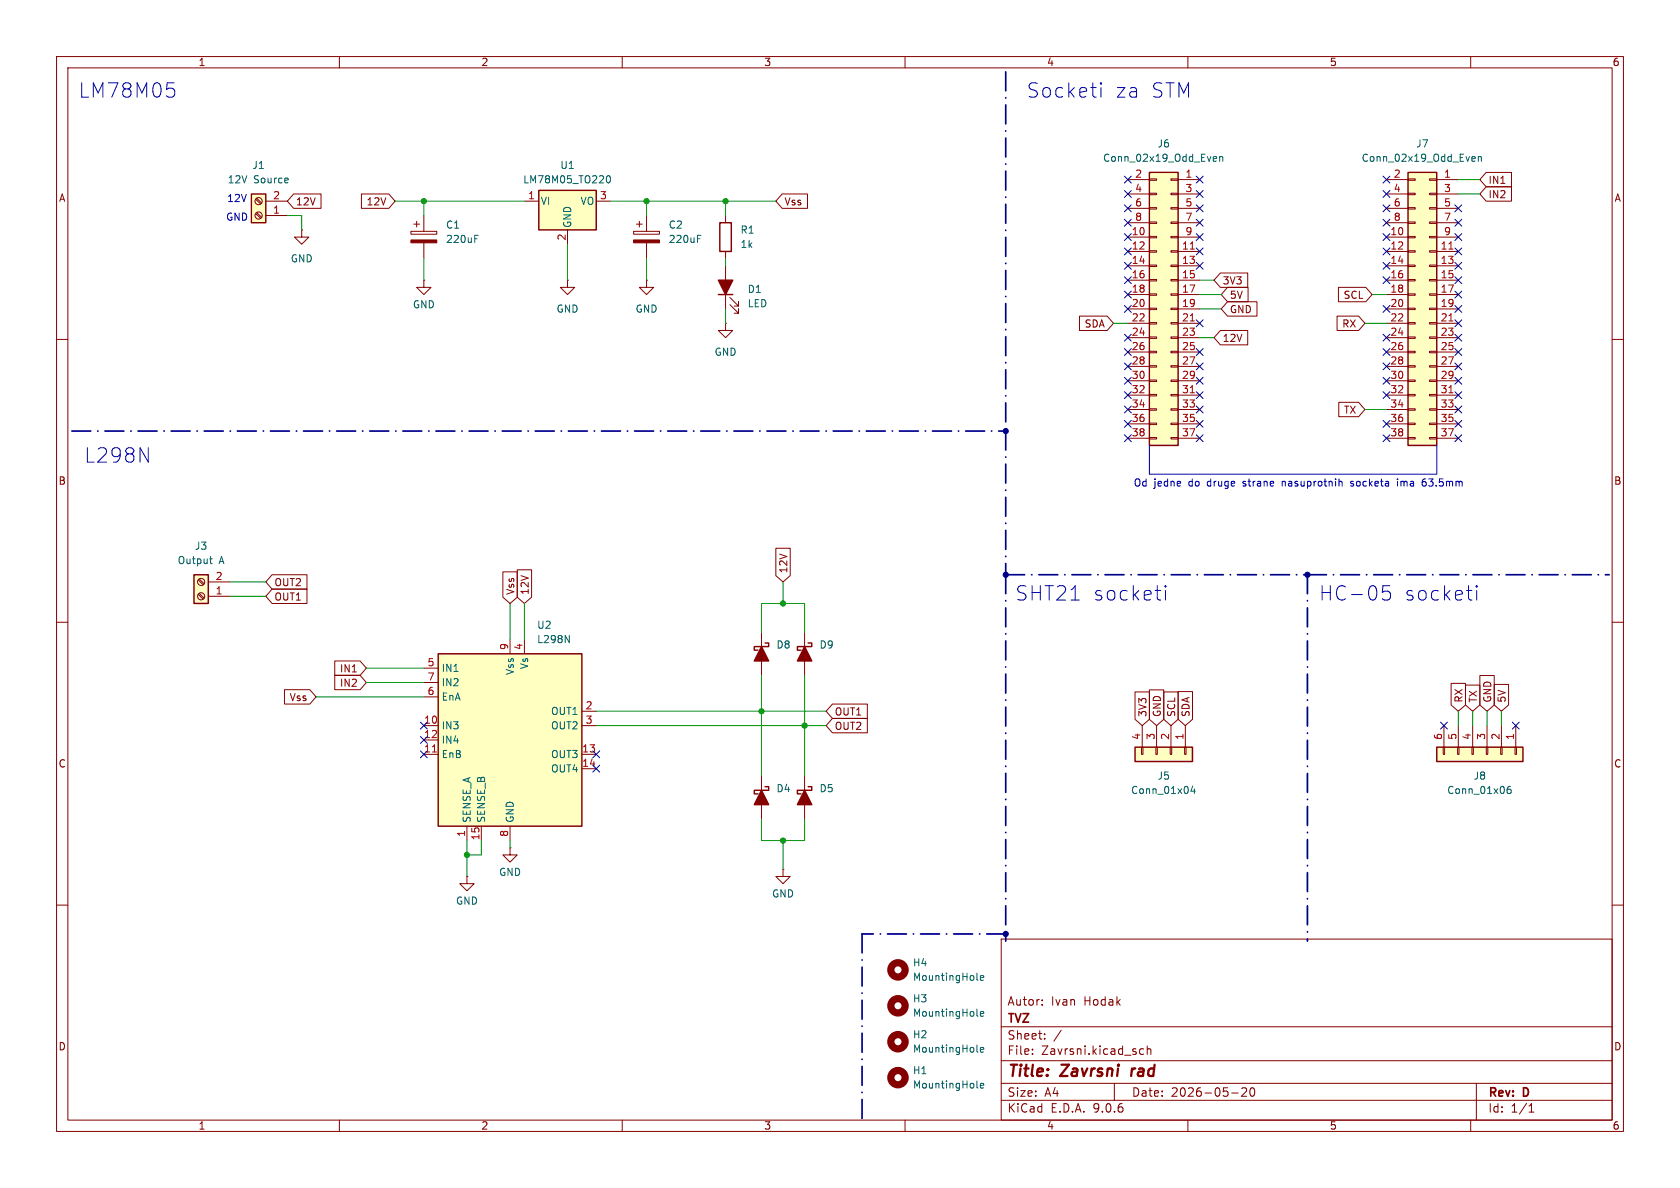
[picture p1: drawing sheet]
<svg xmlns="http://www.w3.org/2000/svg" width="297mm" height="210mm" viewBox="0 0 297 210" stroke-linecap="round" stroke-linejoin="round" font-family="sans-serif">
<g fill="none" stroke="#840000" stroke-width=".18">
<path d="M10 10h277v190h-277zM12 12h273v186h-273zM60 10v2M110 10v2M160 10v2M210 10v2M260 10v2M53.3 40.6v1.3h1.3l-1.3 1.3-1.2-1.3h1.2M53.3 40.6h.1M128.3 47v7.6M129 53.8l1.6 1.6v-.8v.8h-.8M129 52.6l1.6 1.5v-.8v.8h-.8"/>
<path d="M10 60h2M285 60h2M10 110h2M285 110h2M10 160h2M177 166h108v32h-108zM184.2 177.6v.1M184.2 176.8v.1M285 160h2M60 198v2M110 198v2M160 198v2"/>
<path d="M177 194.5h108M177 191.5h108M177 187.5h108M177 181.5h108M182.5 186.3v.1M182.5 185.5v.1M184.7 183.6v.1M184.7 182.8v.1M187.6 182.1l-1.3 2M197 191.5v3M202.2 185.5l-.5-.1-.2 .3v.4l.1 .2h.6M202.8 185.5l.2-.1 .4 .1 .1 .9"/>
<path d="M202.8 184.9v1.5M210 198v2M217.7 193.2h1.2M219.5 192.4l.6-.1 .2 .1 .1 .3-.9 1.1h.9M221.1 192.4l.2-.1a.81 .81 0 0 1 .6 .6 .81 .81 0 0 1-.3 .8l-.1 .1a.81 .81 0 0 1-.4-1.4zM260 198v2M261 191.5v6.5M270.3 196.6h.9M270.3 195.5l.4-.4v1.5"/>
</g>
<path d="M200.1 188.9l-.1 1.3" fill="none" stroke="#840000" stroke-width=".4"/>
<path d="M127 52.1h2.5" fill="none" stroke="#840000" stroke-width=".25"/>
<path d="M127 49.5h2.5l-1.2 2.6z" fill="#840000" stroke="#840000" stroke-width=".25"/>
<circle cx="158.7" cy="184.1" r="1.27" fill="none" stroke="#840000" stroke-width="1.3"/>
<path d="M172.7 185.8l.2 .2M173.3 185.6l.6-.1v-.3h-.4l-.2 .1 .1 .6h.5" fill="none" stroke="#006464" stroke-width=".18"/>
<path d="M34.3 101.6h2.5v5.1h-2.5z" fill="#ffffc2"/>
<path d="M34.3 101.6h2.5v5.1h-2.5z" fill="none" stroke="#840000" stroke-width=".25"/>
<g fill="none" stroke="#840000" stroke-width=".18">
<path d="M35.1 105.1l.8 .8M35.1 102.5l.8 .9M35.2 104.9l.9 .8M35.2 102.4l.9 .8M36.8 105.4h3.8M36.8 102.9h3.8"/>
<circle cx="35.6" cy="102.9" r=".63"/>
<circle cx="35.6" cy="105.4" r=".63"/>
</g>
<path d="M37 98.8h.5M37.2 98.4v1.1l.3 .1M172.7 192.2l.2 .1M173.3 191.9l.6-.1v-.2l-.4-.1-.2 .2 .1 .6h.5" fill="none" stroke="#006464" stroke-width=".18"/>
<circle cx="158.7" cy="190.5" r="1.27" fill="none" stroke="#840000" stroke-width="1.3"/>
<path d="M44.4 34.3h2.6v5.1h-2.6z" fill="#ffffc2"/>
<path d="M44.4 34.3h2.6v5.1h-2.6zM127.3 39.4h2v5.1h-2z" fill="none" stroke="#840000" stroke-width=".25"/>
<g fill="none" stroke="#840000" stroke-width=".18">
<path d="M45.2 37.8l.9 .8M45.2 35.2l.9 .9M45.4 37.6l.9 .8M45.4 35.1l.9 .8M47 38.1h3.8M47 35.6h3.8M128.3 38.1v1.3M128.3 44.5v1.2"/>
<circle cx="45.7" cy="35.6" r=".63"/>
<circle cx="45.7" cy="38.1" r=".63"/>
</g>
<path d="M95.2 33.7h10.2v6.9h-10.2z" fill="#ffffc2"/>
<path d="M95.2 33.7h10.2v6.9h-10.2z" fill="none" stroke="#840000" stroke-width=".25"/>
<path d="M92.7 35.6h2.5M105.4 35.6h2.5M100.3 49.5v1.3h1.3l-1.3 1.3-1.2-1.3h1.2M100.3 49.5h.1M100.3 40.6v2.6" fill="none" stroke="#840000" stroke-width=".18"/>
<path d="M107.2 31.5l.1-.3 .2-.1a.68 .68 0 0 1 .4 .6 .68 .68 0 0 1-.4 .6l-.2-.1-.1-.4" fill="none" stroke="#006464" stroke-width=".18"/>
<path d="M203.2 30.5h5.1v48.2h-5.1z" fill="#ffffc2"/>
<path d="M203.2 30.5h5.1v48.2h-5.1zM135.3 139.1h.6v.6h-2.6v.6h.7" fill="none" stroke="#840000" stroke-width=".25"/>
<g fill="none" stroke="#840000" stroke-width=".18">
<path d="M73.2 39.6h1M73.7 39.1v1M74.9 38.1v2.8M199.4 31.8h3.8M199.4 34.3h3.8M199.4 36.8h3.8M199.4 39.4h3.8M203.2 31.6h1.3v.3h-1.3zM203.2 34.2h1.3v.2h-1.3zM203.2 36.7h1.3v.3h-1.3zM203.2 39.2h1.3v.3h-1.3zM207 31.6h1.3v.3h-1.3z"/>
<path d="M207 34.2h1.3v.2h-1.3zM207 36.7h1.3v.3h-1.3zM207 39.2h1.3v.3h-1.3zM208.3 31.8h3.8M208.3 34.3h3.8M208.3 36.8h3.8M208.3 39.4h3.8M72.6 40.9h4.6v.5h-4.6zM74.9 49.5v1.3h1.3l-1.3 1.3-1.2-1.3h1.2M74.9 49.5h.1M74.9 42.9v2.8M199.4 41.9h3.8"/>
<path d="M199.4 44.5h3.8M199.4 47h3.8M199.4 49.5h3.8M199.4 52.1h3.8M199.4 54.6h3.8M199.4 57.2h3.8M199.4 59.7h3.8M203.2 41.8h1.3v.2h-1.3zM203.2 44.3h1.3v.3h-1.3zM203.2 46.9h1.3v.2h-1.3zM203.2 49.4h1.3v.3h-1.3zM203.2 51.9h1.3v.3h-1.3z"/>
<path d="M203.2 54.5h1.3v.2h-1.3zM203.2 57h1.3v.3h-1.3zM203.2 59.6h1.3v.2h-1.3zM207 41.8h1.3v.2h-1.3zM207 44.3h1.3v.3h-1.3zM207 46.9h1.3v.2h-1.3zM207 49.4h1.3v.3h-1.3zM207 51.9h1.3v.3h-1.3zM207 54.5h1.3v.2h-1.3zM207 57h1.3v.3h-1.3zM207 59.6h1.3v.2h-1.3zM208.3 41.9h3.8"/>
<path d="M208.3 44.5h3.8M208.3 47h3.8M208.3 49.5h3.8M208.3 52.1h3.8M208.3 54.6h3.8M208.3 57.2h3.8M208.3 59.7h3.8M199.4 62.2h3.8M199.4 64.8h3.8M199.4 67.3h3.8M199.4 69.9h3.8M199.4 72.4h3.8"/>
<path d="M199.4 74.9h3.8M199.4 77.5h3.8M203.2 62.1h1.3v.3h-1.3zM203.2 64.6h1.3v.3h-1.3zM203.2 67.2h1.3v.2h-1.3zM203.2 69.7h1.3v.3h-1.3zM203.2 72.3h1.3v.2h-1.3zM203.2 74.8h1.3v.3h-1.3zM203.2 77.3h1.3v.3h-1.3zM207 62.1h1.3v.3h-1.3zM207 64.6h1.3v.3h-1.3zM207 67.2h1.3v.2h-1.3z"/>
<path d="M207 69.7h1.3v.3h-1.3zM207 72.3h1.3v.2h-1.3zM207 74.8h1.3v.3h-1.3zM207 77.3h1.3v.3h-1.3zM208.3 62.2h3.8M208.3 64.8h3.8M208.3 67.3h3.8M208.3 69.9h3.8M208.3 72.4h3.8M208.3 74.9h3.8M208.3 77.5h3.8M134.6 137.2v7.6"/>
</g>
<path d="M210.4 44h.8M210.4 56.7h.8M210.4 69.4h.8" fill="none" stroke="#a90000" stroke-width=".18"/>
<path d="M214.7 27.7h.3l.1 .3-.6 .1M215 28.5h-.3M215.6 27.8l.2-.1h.3l.1 .8M215.6 27.7v.8M83.9 42.2h.5M83.9 41.6h.6" fill="none" stroke="#006464" stroke-width=".18"/>
<path d="M72.6 42.4h4.6v.5h-4.6z" fill="#840000" stroke="#840000" stroke-width=".18"/>
<path d="M134.6 139.7l1.3 2.5h-2.6z" fill="#840000" stroke="#840000" stroke-width=".25"/>
<path d="M200.7 132.1h10.1v2.5h-10.1z" fill="#ffffc2"/>
<path d="M142.9 139.1h.6v.6h-2.5v.6h.6M200.7 132.1h10.1v2.5h-10.1z" fill="none" stroke="#840000" stroke-width=".25"/>
<g fill="none" stroke="#840000" stroke-width=".18">
<path d="M142.2 137.2v7.6M201.8 132.1h.3v1.3h-.3zM201.9 128.3v3.8M204.3 132.1h.3v1.3h-.3zM204.5 128.3v3.8M206.9 132.1h.2v1.3h-.2zM207 128.3v3.8M209.4 132.1h.3v1.3h-.3zM209.5 128.3v3.8M82.5 154.9v1.3h1.3l-1.3 1.3-1.2-1.3h1.2M82.5 154.9h.1M90.2 149.9v1.2h1.2l-1.2 1.3-1.3-1.3h1.3"/>
<path d="M90.2 149.9h.1M138.4 153.7v1.2h1.3l-1.3 1.3-1.2-1.3h1.2M138.4 153.7h.1"/>
</g>
<path d="M210.9 138.9l-.4 1h.8M211.2 139.4v.9M172.7 179.5l.2 .1M172.7 173.1l.2 .2M173.3 179.2l.6-.1v-.2l-.4-.1-.2 .2 .1 .6h.5M173.3 172.9l.6-.1v-.3h-.4l-.2 .1 .1 .6h.5" fill="none" stroke="#006464" stroke-width=".18"/>
<g fill="none" stroke="#840000" stroke-width="1.3">
<circle cx="158.7" cy="171.4" r="1.27"/>
<circle cx="158.7" cy="177.8" r="1.27"/>
</g>
<path d="M142.2 139.7l1.3 2.5h-2.5z" fill="#840000" stroke="#840000" stroke-width=".25"/>
<path d="M77.5 115.6h25.4v30.5h-25.4z" fill="#ffffc2"/>
<path d="M77.5 115.6h25.4v30.5h-25.4z" fill="none" stroke="#840000" stroke-width=".25"/>
<g fill="none" stroke="#840000" stroke-width=".18">
<path d="M74.9 118.1h2.6M90.2 113v2.6M92.7 113v2.6M74.9 120.7h2.6M74.9 123.2h2.6M74.9 128.3h2.6M74.9 130.8h2.6M74.9 133.4h2.6M102.9 128.3h2.5M102.9 133.4h2.5M102.9 125.7h2.5M102.9 135.9h2.5"/>
<path d="M82.5 146.1v2.5M85.1 146.1v2.5M90.2 146.1v2.5"/>
</g>
<path d="M76.4 132.9h.8" fill="none" stroke="#a90000" stroke-width=".18"/>
<path d="M99.9 112.3l.7 1.3v-1.3" fill="none" stroke="#006464" stroke-width=".18"/>
<path d="M248.9 30.5h5.1v48.2h-5.1z" fill="#ffffc2"/>
<path d="M248.9 30.5h5.1v48.2h-5.1zM142.9 113.7h.6v.6h-2.5v.6h.6" fill="none" stroke="#840000" stroke-width=".25"/>
<g fill="none" stroke="#840000" stroke-width=".18">
<path d="M245.1 31.8h3.8M245.1 34.3h3.8M245.1 36.8h3.8M245.1 39.4h3.8M248.9 31.6h1.3v.3h-1.3zM248.9 34.2h1.3v.2h-1.3zM248.9 36.7h1.3v.3h-1.3zM248.9 39.2h1.3v.3h-1.3zM252.7 31.6h1.3v.3h-1.3zM252.7 34.2h1.3v.2h-1.3zM252.7 36.7h1.3v.3h-1.3zM252.7 39.2h1.3v.3h-1.3z"/>
<path d="M254 31.8h3.8M254 34.3h3.8M254 36.8h3.8M254 39.4h3.8M114.3 49.5v1.3h1.3l-1.3 1.3-1.3-1.3h1.3M114.3 49.5h.1M128.3 57.2v1.2h1.2l-1.2 1.3-1.3-1.3h1.3M128.3 57.2h.1M245.1 41.9h3.8M245.1 44.5h3.8M245.1 47h3.8M245.1 49.5h3.8"/>
<path d="M245.1 52.1h3.8M245.1 54.6h3.8M245.1 57.2h3.8M245.1 59.7h3.8M248.9 41.8h1.3v.2h-1.3zM248.9 44.3h1.3v.3h-1.3zM248.9 46.9h1.3v.2h-1.3zM248.9 49.4h1.3v.3h-1.3zM248.9 51.9h1.3v.3h-1.3zM248.9 54.5h1.3v.2h-1.3zM248.9 57h1.3v.3h-1.3zM248.9 59.6h1.3v.2h-1.3z"/>
<path d="M252.7 41.8h1.3v.2h-1.3zM252.7 44.3h1.3v.3h-1.3zM252.7 46.9h1.3v.2h-1.3zM252.7 49.4h1.3v.3h-1.3zM252.7 51.9h1.3v.3h-1.3zM252.7 54.5h1.3v.2h-1.3zM252.7 57h1.3v.3h-1.3zM252.7 59.6h1.3v.2h-1.3zM254 41.9h3.8M254 44.5h3.8M254 47h3.8M254 49.5h3.8"/>
<path d="M254 52.1h3.8M254 54.6h3.8M254 57.2h3.8M254 59.7h3.8M245.1 62.2h3.8M245.1 64.8h3.8M245.1 67.3h3.8M245.1 69.9h3.8M245.1 72.4h3.8M245.1 74.9h3.8M245.1 77.5h3.8M248.9 62.1h1.3v.3h-1.3z"/>
<path d="M248.9 64.6h1.3v.3h-1.3zM248.9 67.2h1.3v.2h-1.3zM248.9 69.7h1.3v.3h-1.3zM248.9 72.3h1.3v.2h-1.3zM248.9 74.8h1.3v.3h-1.3zM248.9 77.3h1.3v.3h-1.3zM252.7 62.1h1.3v.3h-1.3zM252.7 64.6h1.3v.3h-1.3zM252.7 67.2h1.3v.2h-1.3zM252.7 69.7h1.3v.3h-1.3zM252.7 72.3h1.3v.2h-1.3zM252.7 74.8h1.3v.3h-1.3z"/>
<path d="M252.7 77.3h1.3v.3h-1.3zM254 62.2h3.8M254 64.8h3.8M254 67.3h3.8M254 69.9h3.8M254 72.4h3.8M254 74.9h3.8M254 77.5h3.8M142.2 111.8v7.6"/>
</g>
<path d="M256.1 44h.8M256.1 56.7h.8M256.1 69.4h.8" fill="none" stroke="#a90000" stroke-width=".18"/>
<path d="M260.4 27.7h.3l.1 .3-.6 .1M260.7 28.5h-.3M261.3 27.8l.2-.1h.3l.1 .8M261.3 27.7v.8" fill="none" stroke="#006464" stroke-width=".18"/>
<path d="M142.2 114.3l1.3 2.5h-2.5z" fill="#840000" stroke="#840000" stroke-width=".25"/>
<path d="M254 132.1h15.2v2.5h-15.2z" fill="#ffffc2"/>
<path d="M135.3 113.7h.6v.6h-2.6v.6h.7M254 132.1h15.2v2.5h-15.2z" fill="none" stroke="#840000" stroke-width=".25"/>
<g fill="none" stroke="#840000" stroke-width=".18">
<path d="M51.9 34.3h4.9v2.5h-4.9l-1.1-1.2zM63.9 34.3h4.8l1.1 1.3-1.1 1.2h-4.8zM112.5 39.6h1M113 39.1v1M114.3 38.1v2.8M138.3 34.3h4.5v2.5h-4.5l-1.1-1.2zM262.7 33h4.5v2.6h-4.5l-1.1-1.3zM262.7 30.5h4.5v2.5h-4.5l-1.1-1.2zM112 40.9h4.6v.5h-4.6zM114.3 42.9v2.8M190.8 55.9h4.9l1.1 1.3-1.1 1.2h-4.9zM215.7 48.3h4.9v2.5h-4.9l-1.1-1.3z"/>
<path d="M215.7 58.4h4.9v2.6h-4.9l-1.1-1.3zM217 50.8h3.6v2.5h-3.6l-1.1-1.2zM217 53.3h5.2v2.6h-5.2l-1.1-1.3zM236.4 55.9h3.8l1.1 1.3-1.1 1.2h-3.8zM236.6 50.8h4.9l1.1 1.3-1.1 1.2h-4.9zM236.7 71.1h3.5l1.1 1.3-1.1 1.3h-3.5zM137.2 96.9h2.5v4.9l-1.3 1.1-1.2-1.1zM48.1 101.6h6.2v2.5h-6.2l-1.1-1.2zM48.1 104.1h6.2v2.6h-6.2l-1.1-1.3zM59.2 119.4h4.5l1.1 1.3-1.1 1.2h-4.5zM59.2 116.8h4.5l1.1 1.3-1.1 1.3h-4.5zM88.9 101.1h2.5v4.5l-1.2 1.1-1.3-1.1z"/>
<path d="M91.4 100.7h2.6v4.9l-1.3 1.1-1.3-1.1zM134.6 111.8v7.6M261.6 119.4h2.6v5.2l-1.3 1.1-1.3-1.1zM50.3 121.9h4.5l1.1 1.3-1.1 1.3h-4.5zM147.2 127h6.1v2.5h-6.1l-1.2-1.2zM147.2 124.5h6.1v2.5h-6.1l-1.2-1.3zM200.7 122.3h2.5v4.9l-1.3 1.1-1.2-1.1zM203.2 122h2.5v5.2l-1.2 1.1-1.3-1.1zM205.7 122.3h2.6v4.9l-1.3 1.1-1.3-1.1zM208.3 122.3h2.5v4.9l-1.3 1.1-1.2-1.1zM255.1 132.1h.3v1.3h-.3zM255.3 128.3v3.8"/>
<path d="M256.5 120.8h2.6v3.8l-1.3 1.1-1.3-1.1zM257.7 132.1h.2v1.3h-.2zM257.8 128.3v3.8M259.1 121.1h2.5v3.5l-1.3 1.1-1.2-1.1zM260.2 132.1h.3v1.3h-.3zM260.3 128.3v3.8M262.8 132.1h.2v1.3h-.2zM262.9 128.3v3.8M264.2 121h2.5v3.6l-1.3 1.1-1.2-1.1zM265.3 132.1h.3v1.3h-.3zM265.4 128.3v3.8M267.8 132.1h.3v1.3h-.3z"/>
<path d="M268 128.3v3.8"/>
</g>
<path d="M123.3 42.2h.4M123.3 41.6h.6M267 139l-.3 .1a.86 .86 0 0 0 0 1.2l.4-.1 .1-.5-.3-.2-.4 .1-.1 .1" fill="none" stroke="#006464" stroke-width=".18"/>
<path d="M134.6 114.3l1.3 2.5h-2.6z" fill="#840000" stroke="#840000" stroke-width=".25"/>
<path d="M112 42.4h4.6v.5h-4.6z" fill="#840000" stroke="#840000" stroke-width=".18"/>
<g fill="none" stroke="#0000c2" stroke-width=".18">
<path d="M29.6 14.6h1.2M30.6 15.7l.3 .4v.6l-.3 .4M194.6 14.6v.3M194.6 15.5v1.7M194.6 14.6l-.1 .2 .1 .1M194.6 14.6l.2 .2-.2 .1M203.2 78.7v5.1h50.8v-5.1M226.7 85.1v.8M226.9 85.1l-.2 .1M236.9 85.1l.4 .2v.6M238.8 85.9h.3M239.1 85.1l-.3 .2v.1l.3 .1"/>
<path d="M247.1 84.7v.1M247.1 85.1v.8M251.5 85.3l.4-.2 .2 .3-.1 .5h-.3l-.2-.1M252 84.7h-.3l-.2 .3M206 103.5v.3M206 104.4v1.7M206 103.5l-.1 .2 .1 .1M206 103.5l.2 .2-.2 .1M245.7 103.5h-1.2l-.1 1.2 .3-.2 .9 .1 .2 .4-.1 .8-.4 .3h-.6l-.3-.3M261.1 103.5v.3M261.1 104.4v1.7M261.1 103.5l-.2 .2 .2 .1"/>
<path d="M261.1 103.5l.1 .2-.1 .1"/>
</g>
<path d="M177.8 12.7v63.5M12.7 76.2h165.1M177.8 76.2v25.4M177.8 101.6v63.5M177.8 101.6h53.3M231.1 101.6h53.4M231.1 101.6v64.8M152.4 165.1v33M177.8 165.1h-25.4M177.8 165.1v1.3" fill="none" stroke="#000084" stroke-width=".3" stroke-dasharray="3.4 1.2 .1 1.2"/>
<g fill="none" stroke="#009600" stroke-width=".18">
<path d="M50.8 38.1h2.5v2.5M69.8 35.6h22.9M74.9 35.6v2.5M107.9 35.6h29.3M114.3 35.6v2.5M128.3 35.6v2.5M257.8 34.3h3.8M257.8 31.8h3.8M74.9 45.7v3.8M100.3 43.2v6.3M114.3 45.7v3.8M128.3 45.7v1.3"/>
<path d="M128.3 54.6v2.6M196.8 57.2h2.6M212.1 54.6h3.8M212.1 52.1h3.8M212.1 49.5h2.5M212.1 59.7h2.5M241.3 57.2h3.8M242.6 52.1h2.5M241.3 72.4h3.8M40.6 102.9h6.4M40.6 105.4h6.4M64.8 118.1h10.1"/>
<path d="M90.2 106.7v6.3M92.7 106.7v6.3M134.6 111.8v-5.1h7.6v5.1M134.6 119.4v17.8M138.4 102.9v3.8M142.2 119.4v17.8M55.9 123.2h19M64.8 120.7h10.1M105.4 125.7h40.6M105.4 128.3h40.6M257.8 125.7v2.6M260.3 125.7v2.6"/>
<path d="M262.9 125.7v2.6M265.4 125.7v2.6M82.5 148.6v6.3M85.1 148.6v2.5h-2.6M90.2 148.6v1.3M134.6 144.8v3.8h7.6v-3.8M138.4 148.6v5.1"/>
</g>
<g fill="none" stroke="#000084" stroke-width=".18">
<path d="M198.8 31.1l1.2 1.3M198.8 36.2l1.2 1.2M198.8 38.8l1.2 1.2M198.8 33.7l1.2 1.2M200 31.1l-1.2 1.3M200 36.2l-1.2 1.2M200 38.8l-1.2 1.2M200 33.7l-1.2 1.2M211.5 33.7l1.2 1.2M211.5 36.2l1.2 1.2M211.5 31.1l1.2 1.3M211.5 38.8l1.2 1.2"/>
<path d="M212.7 33.7l-1.2 1.2M212.7 36.2l-1.2 1.2M212.7 31.1l-1.2 1.3M212.7 38.8l-1.2 1.2M244.5 38.8l1.2 1.2M244.5 36.2l1.2 1.2M244.5 31.1l1.2 1.3M244.5 33.7l1.2 1.2M245.7 36.2l-1.2 1.2M245.7 38.8l-1.2 1.2M245.7 31.1l-1.2 1.3M245.7 33.7l-1.2 1.2"/>
<path d="M257.2 38.8l1.2 1.2M257.2 36.2l1.2 1.2M258.4 36.2l-1.2 1.2M258.4 38.8l-1.2 1.2M198.8 59.1l1.2 1.2M198.8 51.5l1.2 1.2M198.8 43.8l1.2 1.3M198.8 54l1.2 1.2M198.8 48.9l1.2 1.2M198.8 41.3l1.2 1.2M198.8 46.4l1.2 1.2M200 46.4l-1.2 1.2"/>
<path d="M200 48.9l-1.2 1.2M200 43.8l-1.2 1.3M200 51.5l-1.2 1.2M200 59.1l-1.2 1.2M200 54l-1.2 1.2M200 41.3l-1.2 1.2M211.5 56.5l1.2 1.3M211.5 41.3l1.2 1.2M211.5 43.8l1.2 1.3M211.5 46.4l1.2 1.2M212.7 56.5l-1.2 1.3M212.7 41.3l-1.2 1.2"/>
<path d="M212.7 43.8l-1.2 1.3M212.7 46.4l-1.2 1.2M244.5 41.3l1.2 1.2M244.5 59.1l1.2 1.2M244.5 46.4l1.2 1.2M244.5 54l1.2 1.2M244.5 48.9l1.2 1.2M244.5 43.8l1.2 1.3M245.7 41.3l-1.2 1.2M245.7 59.1l-1.2 1.2M245.7 46.4l-1.2 1.2M245.7 54l-1.2 1.2"/>
<path d="M245.7 48.9l-1.2 1.2M245.7 43.8l-1.2 1.3M257.2 51.5l1.2 1.2M257.2 59.1l1.2 1.2M257.2 43.8l1.2 1.3M257.2 48.9l1.2 1.2M257.2 46.4l1.2 1.2M257.2 54l1.2 1.2M257.2 56.5l1.2 1.3M257.2 41.3l1.2 1.2M258.4 48.9l-1.2 1.2M258.4 46.4l-1.2 1.2"/>
<path d="M258.4 41.3l-1.2 1.2M258.4 43.8l-1.2 1.3M258.4 51.5l-1.2 1.2M258.4 54l-1.2 1.2M258.4 56.5l-1.2 1.3M258.4 59.1l-1.2 1.2M198.8 64.2l1.2 1.2M198.8 66.7l1.2 1.2M198.8 69.2l1.2 1.3M198.8 74.3l1.2 1.2M198.8 71.8l1.2 1.2M198.8 61.6l1.2 1.2"/>
<path d="M198.8 76.9l1.2 1.2M200 76.9l-1.2 1.2M200 69.2l-1.2 1.3M200 74.3l-1.2 1.2M200 64.2l-1.2 1.2M200 66.7l-1.2 1.2M200 71.8l-1.2 1.2M200 61.6l-1.2 1.2M211.5 69.2l1.2 1.3M211.5 71.8l1.2 1.2M211.5 64.2l1.2 1.2M211.5 61.6l1.2 1.2"/>
<path d="M211.5 66.7l1.2 1.2M211.5 76.9l1.2 1.2M211.5 74.3l1.2 1.2M212.7 69.2l-1.2 1.3M212.7 71.8l-1.2 1.2M212.7 64.2l-1.2 1.2M212.7 76.9l-1.2 1.2M212.7 66.7l-1.2 1.2M212.7 61.6l-1.2 1.2M212.7 74.3l-1.2 1.2M244.5 61.6l1.2 1.2M244.5 76.9l1.2 1.2"/>
<path d="M244.5 74.3l1.2 1.2M244.5 64.2l1.2 1.2M244.5 66.7l1.2 1.2M244.5 69.2l1.2 1.3M245.7 61.6l-1.2 1.2M245.7 64.2l-1.2 1.2M245.7 66.7l-1.2 1.2M245.7 69.2l-1.2 1.3M245.7 76.9l-1.2 1.2M245.7 74.3l-1.2 1.2M257.2 66.7l1.2 1.2M257.2 64.2l1.2 1.2"/>
<path d="M257.2 76.9l1.2 1.2M257.2 71.8l1.2 1.2M257.2 74.3l1.2 1.2M257.2 69.2l1.2 1.3M257.2 61.6l1.2 1.2M258.4 64.2l-1.2 1.2M258.4 61.6l-1.2 1.2M258.4 76.9l-1.2 1.2M258.4 66.7l-1.2 1.2M258.4 71.8l-1.2 1.2M258.4 74.3l-1.2 1.2M258.4 69.2l-1.2 1.3"/>
<path d="M74.3 127.7l1.2 1.2M74.3 130.2l1.2 1.2M74.3 132.7l1.2 1.3M75.5 127.7l-1.2 1.2M75.5 130.2l-1.2 1.2M75.5 132.7l-1.2 1.3M104.8 135.3l1.2 1.2M104.8 132.7l1.2 1.3M106 132.7l-1.2 1.3M106 135.3l-1.2 1.2M254.7 127.7l1.2 1.2M255.9 127.7l-1.2 1.2"/>
<path d="M267.4 127.7l1.2 1.2M268.6 127.7l-1.2 1.2"/>
</g>
<g fill="#009600" stroke="#009600" stroke-width=".18">
<circle cx="74.9" cy="35.6" r=".46"/>
<circle cx="138.4" cy="106.7" r=".46"/>
<circle cx="114.3" cy="35.6" r=".46"/>
<circle cx="128.3" cy="35.6" r=".46"/>
<circle cx="134.6" cy="125.7" r=".46"/>
<circle cx="142.2" cy="128.3" r=".46"/>
<circle cx="82.5" cy="151.1" r=".46"/>
<circle cx="138.4" cy="148.6" r=".46"/>
</g>
<g fill="#000084" stroke="#000084" stroke-width=".18">
<circle cx="177.8" cy="101.6" r=".46"/>
<circle cx="231.1" cy="101.6" r=".46"/>
<circle cx="177.8" cy="76.2" r=".46"/>
<circle cx="177.8" cy="165.1" r=".46"/>
</g>
<g font-size="3.5" fill="#0000c2">
<text x="13.9" y="17.5">LM78M05</text>
<text x="181.5" y="17.5">Socketi</text>
<text x="197.2" y="17.5">za</text>
<text x="203.4" y="17.5">STM</text>
<text x="14.9" y="82">L298N</text>
<text x="179.5" y="106.4">SHT21</text>
<text x="193.2" y="106.4">socketi</text>
<text x="233.1" y="106.4">HC-05</text>
<text x="248.2" y="106.4">socketi</text>
</g>
<g font-size="2.8" fill="#840000">
<text x="178" y="190.9">Title:</text>
<text x="187.7" y="190.9">Zavrsni</text>
<text x="200.8" y="190.9">rad</text>
</g>
<g font-size="2.1" fill="#840000">
<text x="178" y="178">Autor:</text>
<text x="185.8" y="178">Ivan</text>
<text x="191.7" y="178">Hodak</text>
<text x="178" y="184">Sheet:</text>
<text x="178" y="181.2">TVZ</text>
<text x="178" y="186.7">File:</text>
<text x="184.1" y="186.7">Zavrsni.kicad_sch</text>
<text x="178" y="196.9">KiCad</text>
<text x="178" y="194.1">Size:</text>
<text x="184.7" y="194.1">A4</text>
<text x="185.7" y="196.9">E.D.A.</text>
<text x="193.3" y="196.9">9.0.6</text>
<text x="200" y="194.1">Date:</text>
<text x="207" y="194.1">2026-05-20</text>
<text x="263" y="194.3">Rev:</text>
<text x="263" y="196.9">Id:</text>
<text x="267.1" y="196.9">1/1</text>
<text x="269.4" y="194.3">D</text>
</g>
<g font-size="1.8" fill="#840000">
<text x="35" y="11.9">1</text>
<text x="85" y="11.9">2</text>
<text x="135" y="11.9">3</text>
<text x="185" y="11.9">4</text>
<text x="235" y="11.9">5</text>
<text x="285" y="11.9">6</text>
<text x="10.3" y="35.9">A</text>
<text x="263" y="35.2">IN2</text>
<text x="263" y="32.7">IN1</text>
<text x="285.3" y="35.9">A</text>
<text x="52.2" y="36.5">12V</text>
<text x="64.7" y="36.5">12V</text>
<text x="138.6" y="36.5">Vss</text>
<text x="216.1" y="50.5">3V3</text>
<text x="217.3" y="53">5V</text>
<text x="237.4" y="53">SCL</text>
<text x="191.6" y="58.1">SDA</text>
<text x="217.3" y="55.6">GND</text>
<text x="237.2" y="58.1">RX</text>
<text x="216.1" y="60.6">12V</text>
<text x="237.5" y="73.3">TX</text>
<text x="10.3" y="85.9">B</text>
<text x="285.3" y="85.9">B</text>
<text x="139.4" y="101.4" transform="rotate(-90 139.4 101.4)">12V</text>
<text x="48.4" y="103.8">OUT2</text>
<text x="48.4" y="106.4">OUT1</text>
<text x="91.1" y="105.3" transform="rotate(-90 91.1 105.3)">Vss</text>
<text x="93.7" y="105.3" transform="rotate(-90 93.7 105.3)">12V</text>
<text x="60" y="119.1">IN1</text>
<text x="51.1" y="124.1">Vss</text>
<text x="60" y="121.6">IN2</text>
<text x="258.8" y="124.3" transform="rotate(-90 258.8 124.3)">RX</text>
<text x="261.3" y="124.3" transform="rotate(-90 261.3 124.3)">TX</text>
<text x="263.8" y="124.3" transform="rotate(-90 263.8 124.3)">GND</text>
<text x="266.4" y="124.3" transform="rotate(-90 266.4 124.3)">5V</text>
<text x="147.5" y="129.2">OUT2</text>
<text x="147.5" y="126.7">OUT1</text>
<text x="202.9" y="126.8" transform="rotate(-90 202.9 126.8)">3V3</text>
<text x="205.4" y="126.8" transform="rotate(-90 205.4 126.8)">GND</text>
<text x="208" y="126.8" transform="rotate(-90 208 126.8)">SCL</text>
<text x="210.5" y="126.8" transform="rotate(-90 210.5 126.8)">SDA</text>
<text x="10.3" y="135.9">C</text>
<text x="285.3" y="135.9">C</text>
<text x="10.3" y="185.9">D</text>
<text x="285.3" y="185.9">D</text>
<text x="35" y="199.9">1</text>
<text x="85" y="199.9">2</text>
<text x="135" y="199.9">3</text>
<text x="185" y="199.9">4</text>
<text x="235" y="199.9">5</text>
<text x="285" y="199.9">6</text>
</g>
<g font-size="1.8" fill="#006464">
<text x="194.9" y="28.8">Conn_02x19_Odd_Even</text>
<text x="204.5" y="26.3">J6</text>
<text x="240.6" y="28.8">Conn_02x19_Odd_Even</text>
<text x="250.3" y="26.3">J7</text>
<text x="40.1" y="32.6">12V</text>
<text x="44.5" y="30.1">J1</text>
<text x="44.8" y="32.6">Source</text>
<text x="92.4" y="32.6">LM78M05_TO220</text>
<text x="99" y="30.1">U1</text>
<text x="78.7" y="40.6">C1</text>
<text x="95.5" y="36.4">VI</text>
<text x="101.2" y="40.4" transform="rotate(-90 101.2 40.4)">GND</text>
<text x="102.5" y="36.4">VO</text>
<text x="118.1" y="40.6">C2</text>
<text x="130.8" y="41.5">R1</text>
<text x="51.3" y="46.6">GND</text>
<text x="78.7" y="43.2">220uF</text>
<text x="118.1" y="43.2">220uF</text>
<text x="130.8" y="44">1k</text>
<text x="132.1" y="52">D1</text>
<text x="72.9" y="54.7">GND</text>
<text x="98.3" y="55.5">GND</text>
<text x="112.3" y="55.5">GND</text>
<text x="132.1" y="54.5">LED</text>
<text x="126.2" y="63.1">GND</text>
<text x="31.3" y="99.9">Output</text>
<text x="34.4" y="97.4">J3</text>
<text x="38.7" y="99.9">A</text>
<text x="94.9" y="113.9">L298N</text>
<text x="94.9" y="111.4">U2</text>
<text x="78" y="119">IN1</text>
<text x="91" y="119.4" transform="rotate(-90 91 119.4)">Vss</text>
<text x="93.6" y="118.4" transform="rotate(-90 93.6 118.4)">Vs</text>
<text x="137.2" y="114.8">D8</text>
<text x="144.8" y="114.8">D9</text>
<text x="78" y="121.5">IN2</text>
<text x="78" y="124.1">EnA</text>
<text x="78" y="129.1">IN3</text>
<text x="78" y="131.7">IN4</text>
<text x="97.3" y="126.6">OUT1</text>
<text x="97.3" y="129.1">OUT2</text>
<text x="78" y="134.2">EnB</text>
<text x="97.3" y="134.2">OUT3</text>
<text x="97.3" y="136.8">OUT4</text>
<text x="137.2" y="140.2">D4</text>
<text x="144.8" y="140.2">D5</text>
<text x="199.9" y="140.6">Conn_01x04</text>
<text x="204.5" y="138">J5</text>
<text x="255.7" y="140.6">Conn_01x06</text>
<text x="260.4" y="138">J8</text>
<text x="83.4" y="145.5" transform="rotate(-90 83.4 145.5)">SENSE_A</text>
<text x="86" y="145.5" transform="rotate(-90 86 145.5)">SENSE_B</text>
<text x="91" y="145.5" transform="rotate(-90 91 145.5)">GND</text>
<text x="88.1" y="155">GND</text>
<text x="80.5" y="160.1">GND</text>
<text x="136.4" y="158.9">GND</text>
<text x="161.3" y="171">H4</text>
<text x="161.3" y="173.6">MountingHole</text>
<text x="161.3" y="177.4">H3</text>
<text x="161.3" y="179.9">MountingHole</text>
<text x="161.3" y="183.7">H2</text>
<text x="161.3" y="186.3">MountingHole</text>
<text x="161.3" y="190.1">H1</text>
<text x="161.3" y="192.6">MountingHole</text>
</g>
<g font-size="1.8" fill="#0000c2">
<text x="40.1" y="35.9">12V</text>
<text x="39.9" y="39.2">GND</text>
<text x="200.3" y="86.2">Od</text>
<text x="204" y="86.2">jedne</text>
<text x="210.2" y="86.2">do</text>
<text x="213.7" y="86.2">druge</text>
<text x="220.2" y="86.2">strane</text>
<text x="227.3" y="86.2">nasuprotnih</text>
<text x="239.7" y="86.2">socketa</text>
<text x="248.1" y="86.2">ima</text>
<text x="252.7" y="86.2">63.5mm</text>
</g>
<g font-size="1.8" fill="#a90000">
<text x="48.2" y="35.3">2</text>
<text x="93.3" y="35.3">1</text>
<text x="106" y="35.3">3</text>
<text x="200.6" y="31.5">2</text>
<text x="200.6" y="34">4</text>
<text x="209.5" y="31.5">1</text>
<text x="209.5" y="34">3</text>
<text x="246.3" y="31.5">2</text>
<text x="246.3" y="34">4</text>
<text x="255.2" y="31.5">1</text>
<text x="255.2" y="34">3</text>
<text x="48.2" y="37.8">1</text>
<text x="200" y="41.7">10</text>
<text x="200.6" y="36.6">6</text>
<text x="200.6" y="39.1">8</text>
<text x="209.5" y="36.6">5</text>
<text x="209.5" y="39.1">7</text>
<text x="209.5" y="41.7">9</text>
<text x="245.7" y="41.7">10</text>
<text x="246.3" y="36.6">6</text>
<text x="246.3" y="39.1">8</text>
<text x="255.2" y="36.6">5</text>
<text x="255.2" y="39.1">7</text>
<text x="255.2" y="41.7">9</text>
<text x="100.1" y="42.6" transform="rotate(-90 100.1 42.6)">2</text>
<text x="200" y="44.2">12</text>
<text x="200" y="46.7">14</text>
<text x="208.9" y="44.2">11</text>
<text x="208.9" y="46.7">13</text>
<text x="245.7" y="44.2">12</text>
<text x="245.7" y="46.7">14</text>
<text x="254.6" y="44.2">11</text>
<text x="254.6" y="46.7">13</text>
<text x="200" y="49.3">16</text>
<text x="200" y="51.8">18</text>
<text x="208.9" y="49.3">15</text>
<text x="208.9" y="51.8">17</text>
<text x="245.7" y="49.3">16</text>
<text x="245.7" y="51.8">18</text>
<text x="254.6" y="49.3">15</text>
<text x="254.6" y="51.8">17</text>
<text x="200" y="54.4">20</text>
<text x="200" y="56.9">22</text>
<text x="200" y="59.4">24</text>
<text x="208.9" y="54.4">19</text>
<text x="208.9" y="56.9">21</text>
<text x="208.9" y="59.4">23</text>
<text x="245.7" y="54.4">20</text>
<text x="245.7" y="56.9">22</text>
<text x="245.7" y="59.4">24</text>
<text x="254.6" y="54.4">19</text>
<text x="254.6" y="56.9">21</text>
<text x="254.6" y="59.4">23</text>
<text x="200" y="62">26</text>
<text x="200" y="64.5">28</text>
<text x="208.9" y="62">25</text>
<text x="208.9" y="64.5">27</text>
<text x="245.7" y="62">26</text>
<text x="245.7" y="64.5">28</text>
<text x="254.6" y="62">25</text>
<text x="254.6" y="64.5">27</text>
<text x="200" y="67.1">30</text>
<text x="200" y="69.6">32</text>
<text x="208.9" y="67.1">29</text>
<text x="208.9" y="69.6">31</text>
<text x="245.7" y="67.1">30</text>
<text x="245.7" y="69.6">32</text>
<text x="254.6" y="67.1">29</text>
<text x="254.6" y="69.6">31</text>
<text x="200" y="72.1">34</text>
<text x="200" y="74.7">36</text>
<text x="200" y="77.2">38</text>
<text x="208.9" y="72.1">33</text>
<text x="208.9" y="74.7">35</text>
<text x="208.9" y="77.2">37</text>
<text x="245.7" y="72.1">34</text>
<text x="245.7" y="74.7">36</text>
<text x="245.7" y="77.2">38</text>
<text x="254.6" y="72.1">33</text>
<text x="254.6" y="74.7">35</text>
<text x="254.6" y="77.2">37</text>
<text x="38" y="105.2">1</text>
<text x="38" y="102.6">2</text>
<text x="75.5" y="117.9">5</text>
<text x="89.9" y="115" transform="rotate(-90 89.9 115)">9</text>
<text x="92.5" y="115" transform="rotate(-90 92.5 115)">4</text>
<text x="75.5" y="120.4">7</text>
<text x="75.5" y="122.9">6</text>
<text x="103.4" y="125.5">2</text>
<text x="74.9" y="128">10</text>
<text x="74.9" y="130.6">12</text>
<text x="103.4" y="128">3</text>
<text x="201.7" y="130.9" transform="rotate(-90 201.7 130.9)">4</text>
<text x="204.2" y="130.9" transform="rotate(-90 204.2 130.9)">3</text>
<text x="206.8" y="130.9" transform="rotate(-90 206.8 130.9)">2</text>
<text x="209.3" y="130.9" transform="rotate(-90 209.3 130.9)">1</text>
<text x="255" y="130.9" transform="rotate(-90 255 130.9)">6</text>
<text x="257.6" y="130.9" transform="rotate(-90 257.6 130.9)">5</text>
<text x="260.1" y="130.9" transform="rotate(-90 260.1 130.9)">4</text>
<text x="262.6" y="130.9" transform="rotate(-90 262.6 130.9)">3</text>
<text x="265.2" y="130.9" transform="rotate(-90 265.2 130.9)">2</text>
<text x="267.7" y="130.9" transform="rotate(-90 267.7 130.9)">1</text>
<text x="74.9" y="133.1">11</text>
<text x="102.8" y="133.1">13</text>
<text x="102.8" y="135.6">14</text>
<text x="82.3" y="148" transform="rotate(-90 82.3 148)">1</text>
<text x="84.8" y="148.6" transform="rotate(-90 84.8 148.6)">15</text>
<text x="89.9" y="148" transform="rotate(-90 89.9 148)">8</text>
</g>
</svg>
